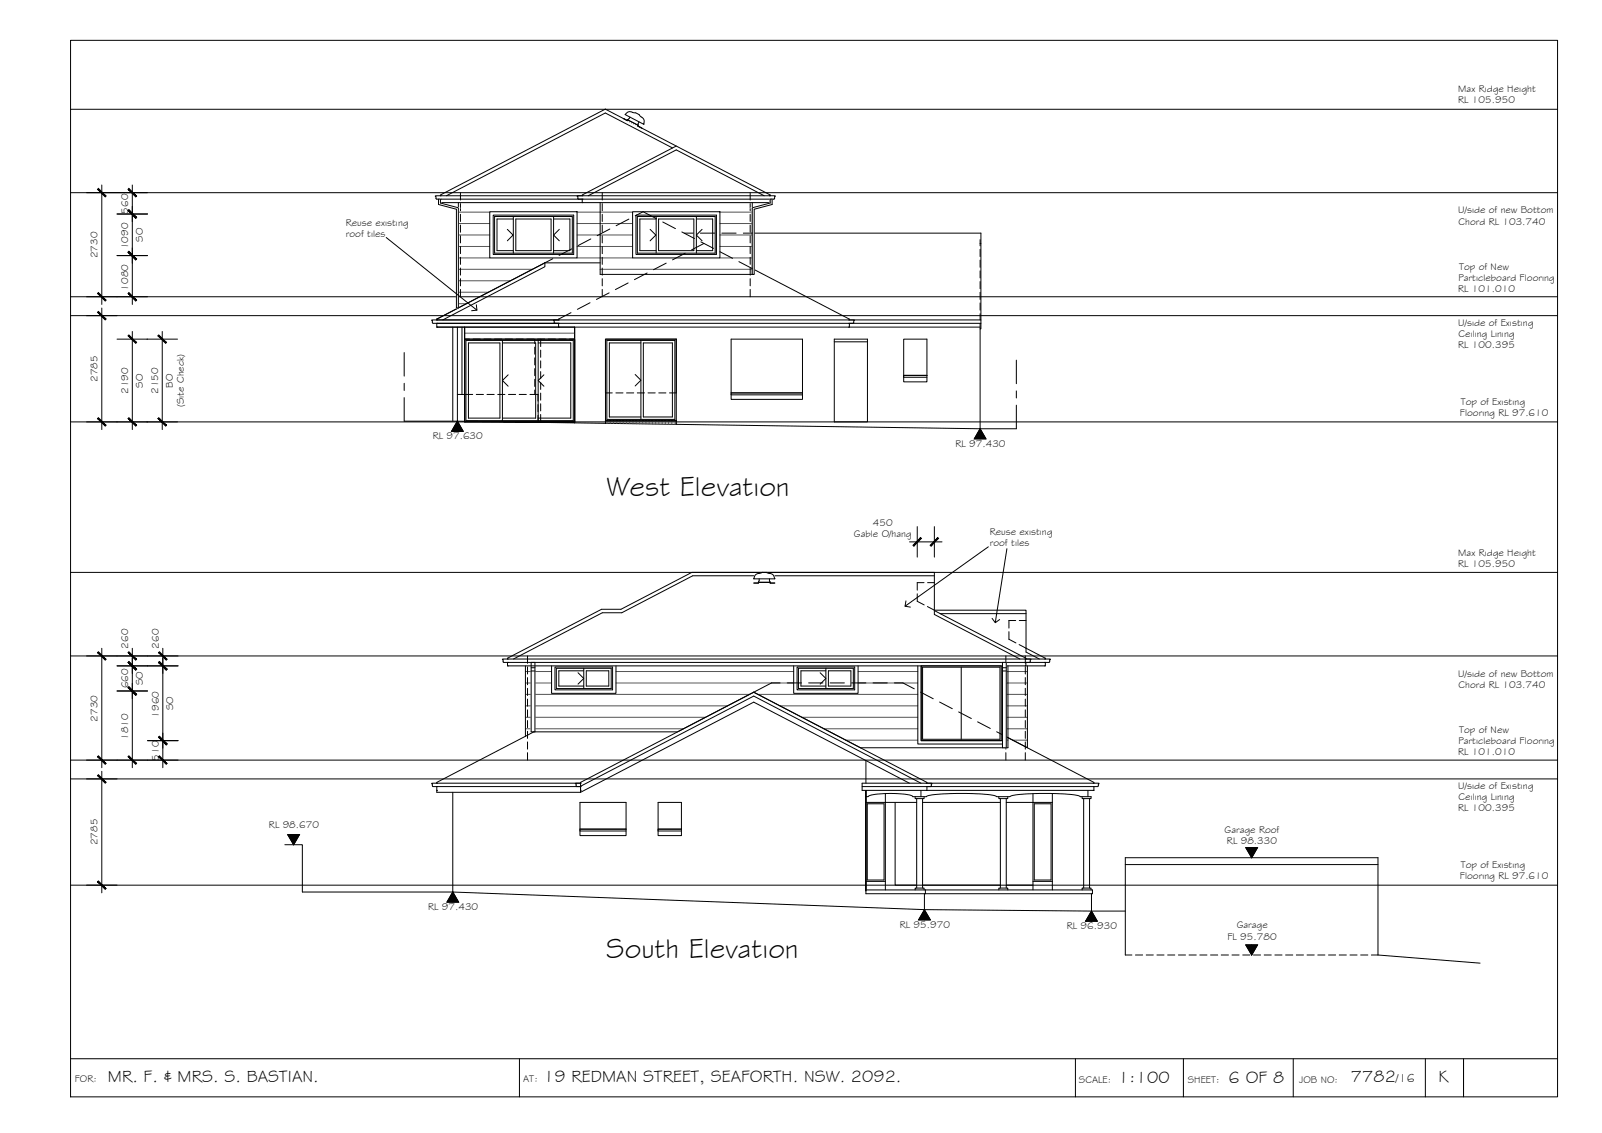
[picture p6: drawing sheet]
<svg xmlns="http://www.w3.org/2000/svg" width="420mm" height="297mm" viewBox="0 0 420 297" stroke-linecap="round" stroke-linejoin="round" font-family="sans-serif">
<!-- layer: HATCH -->
<g fill="none" stroke="#545454" stroke-width=".26">
<path d="M120.2 55.6h8.2M120.2 58.6h8.2M151.3 55.6h14.6M151.3 58.6h14.6M188.8 55.6h8.5M188.8 58.6h8.5M120.2 61.6h8.2M120.2 64.6h8.2M120.2 67.6h8.2M120.2 70.6h19.4M120.2 73.6h13.7M120.2 76.6h7.9"/>
<path d="M120.2 79.6h2.2M151.3 61.6h14.6M151.3 64.6h14.6M151.3 67.6h14.6M157.4 70.6h39.9M188.8 61.6h8.5M188.8 64.6h8.5M188.8 67.6h8.5M121.9 87.3h28.8M158.8 111v-.7h18.6v1M159.2 110.3v.7M160 110.3v.7"/>
<path d="M160.9 110.3v.7M161.8 110.3v.7M162.6 110.3v.8M163.5 110.3v.8M164.3 110.3v.8M165.1 110.3v.8M166 110.3v.8M166.9 110.3v.8M167.7 110.3v.8M168.6 110.3v.8M169.4 110.3v.8M170.3 110.3v.9"/>
<path d="M171.1 110.3v.9M172 110.3v.9M172.8 110.3v.9M173.7 110.3v.9M174.5 110.3v.9M175.4 110.3v.9M176.2 110.3v.9M177.1 110.3v.9M137.8 176.1h6.9M137.8 179.1h6.9M161.6 176.1h46.6M161.6 179.1h46.6"/>
<path d="M225.1 176.1h15.6M225.1 179.1h15.6M263.9 176.1h5.6M263.9 179.1h5.6M137.8 182h58.8M137.8 185.1h53M137.8 188.1h47.2M137.8 191.1h41.5M198.8 182h41.9M204.5 185.1h36.2M210.3 188.1h30.4M216.1 191.1h24.6"/>
<path d="M221.8 194h18.9M263.9 182h5.6M263.9 185.1h5.6M263.9 188.1h5.6M263.9 191.1h5.6M263.9 194h.5M265.6 194h3.9"/>
</g>
<!-- layer: NEWWORK -->
<g fill="none" stroke="#000" stroke-width=".26">
<path d="M163.5 31l1 .6 .1-.2 2.8 1.4-.1 .2 1 .6M164.6 31.4l2.8 1.4M165.2 30.7l-.7 .9 .1-.2M167.6 32l-.3 1M167.6 30l.2 .3a1.76 1.76 0 0 1 1.1 1.9l-.1 .4-4.8-2.6a1.47 1.47 0 0 1 2.1-.5l.6 .1 .9 .4M176.4 38.8l-17.6-9.2-41.7 21.7M177.4 38.3l-24.7 12.8v.2h.2M115.5 52.2v.9h.2M115.5 53.1h86.5M115.7 51.3h-.2v-.2l43.3-22.5 43.2 22.5v.2h1.3l-.1 .7M120.2 53.1v27.6M128.4 55.5h22.9v12.1h-22.9z"/>
<path d="M129.4 56.4h21.1v10.3h-21.1zM151.5 52l.2 .2M152.7 52.2v.9h.2M152.7 51.3h-1.3l.2 .7M154.3 51.3l23.1-12 23 12M157.4 53.1v18.8h39.9v-18.8M165.9 55.5h22.9v12.1h-22.9zM166.8 56.4h21.1v10.3h-21.1zM201.8 51.3h.2l-87.8 .1 .4 .8h88.4l.1-.2M202 52.2v.9h-.2M142.9 68.9v1l-26.8 14M142.9 68.9l-28.3 14.8v.2"/>
<path d="M142.9 68.9h14.5M114.6 84.8v1h.2M114.6 83.9h-1.4l.3 .8 33 .1M114.6 83.9h31.9M114.6 85.8h36.1v25.1M121.9 85.8v24.8M150.7 88.9h-28.8h28.8v21.7h-28.8M120 110.6h.1M121.9 110.6h28.8h-18.5M158.8 110.3h18.6h-18.6v-21.4h18.6v22.4M158.8 110.2v.8M198.9 152.7h3.1"/>
<path d="M199.1 151.8l-.2 .8M199.9 150l-.2 .2a1.8 1.8 0 0 0-1.9 1.1l-.1 .5h5.5a1.55 1.55 0 0 0-1.7-1.5l-.6-.3M199.9 150.1h1.1M201.8 151.8l.2 1.1h1.2h-1.2v-.2h-3.1v.2h-1.2h1.2v-.3M202 152.7v.2M245.1 160h24v9.9M245.1 151h-63.4l-18.6 9.6h-5.1l-23.3 12.2M133.1 173.7v.9h.2M133.1 172.8h141.1M133.1 174.6h141.1M137.8 174.6v18.4l2.2-1.1h37.7l20-10.4 28 14.5h38.7v-21.4M144.7 174.6v7.2h16.9v-7.2"/>
<path d="M145.5 174.9h15.2v6h-15.2zM208.2 174.6v7.2h16.9v-7.2M209 174.9h15.2v6h-15.2zM240.7 174.6v20.5h23.1v-20.5M241.6 174.6v19.6h22.2M241.6 174.6h21v19.6h-21zM245.1 160.1l24 12.5v.2h1.3l-.4 .9M246.6 160.9h22.5M267.5 172.8l-22.4-11.7v-11h-63.7l-18.5 9.6h-5.1l-24.7 12.9v.2h-1.3l.2 .7M269.1 173.7v.9h-.2M269.1 169.9l5.1 2.7v.2h1.3l-.3 .8-143 .1-.3-.2M269.1 169.9v1.1l3.5 1.8"/>
<path d="M269.5 174.6v21.4l-5.1-2.6M274.2 173.7v.9h-.2"/>
</g>
<!-- layer: EXISTING -->
<g fill="none" stroke="#000" stroke-width=".26">
<path d="M164.9 57.4l-3.3 1.8M166.6 56.6l2.1-1.1 3.5 1.8M173.8 58.2l3.4 1.7M145 67.8l-30.4 15.9v.2h142.7M150 65.2l-3.4 1.8M154.8 79.4l-3.4 1.7M154.9 62.6l-3.3 1.8M159.8 76.8l-3.4 1.7M159.9 60l-3.3 1.8M164.7 74.2l-3.3 1.7M169.7 71.6l-3.3 1.7M174.7 69l-3.3 1.7"/>
<path d="M178.8 60.8l3.3 1.7M179.5 61.1h2.3M179.7 66.4l-3.3 1.7M183.7 61.1h3.7M183.8 63.4l3.3 1.7M184.6 63.8l-3.2 1.7M188.8 66l3.3 1.7M189.3 61.1h3.8M193.8 68.6l29 15.1v.2M195 61.1h62.3v25.1h-.2M114.6 85.8h142.5M114.6 84.8h142.7"/>
<path d="M118.8 85.8v24.6M120 85.8v24.6M121.2 85.8v17.6M121.9 88.9h1.3M121.9 85.8v24.8M124.1 88.9h1.9M126.9 88.9h1.9M129.7 88.9h1.9M132.5 88.9h1.9M135.3 88.9h1.9M138.2 88.9h1.8M140.3 88.9v1.2"/>
<path d="M140.3 91v1.9M140.3 93.8v1.9M140.3 96.6v1.9M140.3 99.4v1.9M141 88.9h1.8M141.8 88.9v2M141.8 91.8v1.9M141.8 94.6v1.9M141.8 97.4v1.9M143.8 88.9h1.9M146.5 84.8v1h.2M146.6 88.9h1.9"/>
<path d="M146.7 83.9h-1.5l.3 .9M149.4 88.9h1.3M149.8 82l-3.3 1.7v.2M150.7 85.8v25.1M218.8 88.9h8.7v21.7h-8.7zM218.8 89.6h8.7M222.6 83.9h1.5l-.4 .9M222.8 84.8v1h-.2M237 88.9h6.1v9.5h-6.1zM237 98.9h.1M237 98.4h6.1v1.7h-6.1zM237 98.9h6.1"/>
<path d="M257.1 84.8v27.6M120 103.4h4M124.9 103.4h1.9M127.7 103.4h1.9M130.5 103.4h1.9M133.4 103.4h1.8M136.2 103.4h1.8M139 103.4h2.1v1.7M140.3 102.2v1.2M141.1 106.1v1.8M141.1 108.9v1.7M141.8 100.2v1.9"/>
<path d="M141.8 103.1v1.8M141.8 105.8v1.9M141.8 108.7v1.9M160.6 103h-1.8v-14.1h18.6v14.1h-1.8M161.5 103h1.9M164.3 103h1.9M167.1 103h1.9M170 103h1.8M172.8 103h1.9M191.8 103.5h.1M191.8 103v1.7h18.7v-1.7M191.8 103v-14.1h18.7v14.1"/>
<path d="M191.8 103h18.7M191.8 103.5h18.7M204.6 179h-2.2l-4.7 2.5M206.5 179h3.7M212.1 179h3.7M217.7 179h3.8M223.3 179h3.8M229 179h3.7M234.6 179h2.2l3 1.6M137.8 193l-23.2 12.1v.2h37.7M197.7 181.5l45.4 23.6v.2M197.7 181.5l-45.4 23.6v2.6"/>
<path d="M227.1 199.4v5.9M241.4 181.5l3.4 1.7M246.4 184.1l3.4 1.7M251.4 186.6l3.3 1.8M256.4 189.2l3.3 1.8M261.4 191.8l25.5 13.3v.2h-60.8v1.9h60.8v-1M114.6 207.2h.2M114.6 206.2v1.5h37.7M114.8 205.3l-1.6 .2 .4 .7h38.8M118.8 207.7v26.2M151.1 206l.2 .2M152.1 217.9h.1"/>
<path d="M152.1 217.4v1.7h12.1v-1.7M152.1 217.4v-7h12.1v7M152.1 217.4h12.1M152.1 217.9h12.1M152.3 207.2h.1M152.4 205.3l-1.5 .1 .2 .6M172.6 217.9h.1M172.6 217.4v1.7h6.1v-1.7M172.6 217.4v-7h6.1v7M172.6 217.4h6.1M172.6 217.9h6.1M227.1 208.9h.6a8.6 8.6 0 0 1 4.8-.9l4.6 .2a3.2 3.2 0 0 1 2.3 .7h3.6a11.8 11.8 0 0 1 5.3-.8 46.3 46.3 0 0 1 13 .7l3.6 .1a11.8 11.8 0 0 1 5.4-.8 46.3 46.3 0 0 1 13 .7l2.9 .1v.5h-2.4v-.5"/>
<path d="M227.1 210.4h13.3M227.5 210.7h4.4v20h-4.4zM232.2 208v25.3M234.8 210.4v21.7h5.6M238.5 205.3l-40.8-21.2-45.4 23.6M240 208.9v.5h2.4v-.5M240.4 209.4v23.4M241.5 205.3l-43.8-22.8-45.4 23.6M241.5 207.2v1.7M242 209.4v23.4M242 210.4h20.4M242.9 205.3l1.5 .1-.4 .8"/>
<path d="M243.1 206.2v1M262 208.9v.5h2.3v-.5M262.4 209.4v23.4M263.9 209.4v23.4M263.9 210.4h12.1M270.9 208.1v25.2M271.3 210.7h4.4v20h-4.4zM276 208v25.3M284.2 209.4v23.4M285.3 207.2v1.7M285.8 209.4v23.4M286.7 205.3l1.6 .2-.5 .7h-61.7"/>
<path d="M74.7 221.5h4.6v12.4M227.1 233.3h59.4v1h-59.4v-27.1v26.4M227.1 231.1h5.1M240 233.3v-.5h2.4v.5M242 232.1h20.4M242.5 234.3v4.2M242.7 233.3v1M262 233.3v-.5h2.3v.5M263.9 232.1h7M270.9 231.1h5.1M283.8 233.3v-.5h2.4v.5M286.3 234.3v4.6"/>
<path d="M295.1 226.7h66.3M296.9 250.4h-1.8v-25.5h66.3v25.5h-1.7M297.8 250.4h1.9M300.6 250.4h1.9M303.4 250.4h1.9M306.2 250.4h1.9M309.1 250.4h1.8M311.9 250.4h1.8M314.7 250.4h1.9M317.5 250.4h1.9M320.3 250.4h1.9M323.1 250.4h1.9"/>
<path d="M325.9 250.4h1.9M328.7 250.4h1.9M331.6 250.4h1.8M334.4 250.4h1.8M337.2 250.4h1.9M340 250.4h1.9M342.8 250.4h1.9M345.6 250.4h1.9M348.4 250.4h1.9M351.2 250.4h1.9M354.1 250.4h1.8M356.9 250.4h1.8"/>
</g>
<!-- layer: BORDER -->
<path d="M18.5 10.6h390v277h-390zM18.5 277.6h390M136.2 277.6v10M282.1 277.6v10M310.4 277.6v10M339.2 277.6v10M373.8 277.6v10M383.8 277.6v10" fill="none" stroke="#000" stroke-width=".26"/>
<!-- layer: CEILING-FLOOR LINES -->
<path d="M18.5 28.7h390M18.5 50.5h390M18.5 77.8h390M18.5 82.8h390M18.5 110.6h390M18.5 150.1h390M18.5 172h390M18.5 199.3h390M18.5 204.2h390M18.5 232.1h390" fill="none" stroke="#000" stroke-width=".26"/>
<!-- layer: DIMENSION -->
<g fill="none" stroke="#000" stroke-width=".26">
<path d="M22.7 50.5h16M26.7 48.5v31.3M30.7 56.1h8M34.7 48.5v9.6M34.7 54.1v25.7M22.7 77.8h16M30.7 67h8M22.7 82.8h8M26.7 80.8v31.8M30.7 88.9h15.9M34.7 86.9v25.7M42.6 86.9v25.7"/>
<path d="M22.7 110.6h23.9M240.6 138.1v8M245.1 138.1v8M238.6 142.1h8.5M22.7 172h24M26.7 170v31.3M30.7 174.6h16M34.7 172.6v10.6M34.7 170v6.6M34.7 179.2v22.1M42.7 170v26.2M22.7 199.3h24"/>
<path d="M30.7 181.2h8M38.7 194.2h8M42.7 192.2v9.1M22.7 204.2h8M26.7 202.2v31.9M22.7 232.1h8"/>
</g>
<!-- layer: 0 -->
<g fill="#000" stroke="#000" stroke-width=".26">
<path d="M25.6 49.6l2 2 .2-.2zM25.8 49.4l2 2-2.2-1.8z"/>
<path d="M33.8 49.4l-.2 .2 2.2 1.8zM33.6 49.6l2.2 1.8-.2 .2z"/>
<path d="M33.6 55.2l2 2 .2-.2zM33.6 55.2l.2-.2 2 2z"/>
<path d="M33.6 55.2l2 2 .2-.2zM33.6 55.2l.2-.2 2 2z"/>
<path d="M25.6 76.9l2.2 1.8-2-2zM25.6 76.9l2.2 1.8-.2 .2z"/>
<path d="M33.6 66.1l2.2 1.8-2-2zM33.6 66.1l2.2 1.8-.2 .2z"/>
<path d="M33.6 76.9l2.2 1.8-2-2zM33.6 76.9l2.2 1.8-.2 .2z"/>
<path d="M33.6 66.1l2 2 .2-.2zM33.6 66.1l.2-.2 2 2z"/>
<path d="M25.6 81.9l2 2 .2-.2zM25.6 81.9l.2-.2 2 2z"/>
<path d="M33.6 88l2 2 .2-.2zM33.6 88l.2-.2 2 2z"/>
<path d="M41.4 88l2 2 .3-.2zM41.4 88l.2-.2 2.1 2z"/>
<path d="M25.6 109.7l2.2 1.8-2-2zM25.6 109.7l2.2 1.8-.2 .2z"/>
<path d="M33.6 109.7l2.2 1.8-2-2zM33.6 109.7l2.2 1.8-.2 .2z"/>
<path d="M41.4 109.7l2.3 1.8-2.1-2zM41.4 109.7l2.3 1.8-.3 .2z"/>
<path d="M241.5 140.9l-1.8 2.3 2-2zM241.5 140.9l-1.8 2.3-.3-.2z"/>
<path d="M245.9 140.9l-1.9 2.1 .2 .2zM245.9 140.9l.3 .3-2 2z"/>
<path d="M25.6 171.1l2 2 .2-.2zM25.6 171.1l.2-.2 2 2z"/>
<path d="M33.6 173.7l2.2 1.8-2-2zM33.6 173.7l2.2 1.8-.2 .2z"/>
<path d="M33.6 173.7l2.2 1.8-2-2zM33.6 173.7l2.2 1.8-.2 .2z"/>
<path d="M33.6 171.1l2 2 .2-.2zM33.6 171.1l.2-.2 2 2z"/>
<path d="M41.6 173.7l2.2 1.8-2-2zM41.6 173.7l2.2 1.8-.2 .2z"/>
<path d="M41.6 171.1l2 2 .2-.2zM41.6 171.1l.2-.2 2 2z"/>
<path d="M41.6 173.7l2 2 .2-.2zM41.6 173.7l.2-.2 2 2z"/>
<path d="M25.6 198.4l2.2 1.8-2-2zM25.6 198.4l2.2 1.8-.2 .2z"/>
<path d="M33.6 198.4l2.2 1.8-2-2zM33.6 198.4l2.2 1.8-.2 .2z"/>
<path d="M33.6 180.3l2 2 .2-.2zM33.6 180.3l.2-.2 2 2z"/>
<path d="M33.6 180.3l2 2 .2-.2zM33.6 180.3l.2-.2 2 2z"/>
<path d="M41.8 193.1l-.2 .2 2.2 1.8zM41.6 193.3l2.2 1.8-.2 .2z"/>
<path d="M41.8 193.1l-.2 .2 2.2 1.8zM41.6 193.3l2.2 1.8-.2 .2z"/>
<path d="M25.6 203.3l2 2 .2-.2zM25.6 203.3l.2-.2 2 2z"/>
<path d="M41.6 198.4l2 2 .2-.2zM41.6 198.4l.2-.2 2 2z"/>
<path d="M25.8 231l-.2 .2 2.2 1.8zM25.6 231.2l2.2 1.8-.2 .2z"/>
</g>
<!-- layer: 0.13 -->
<g fill="none" stroke="#000" stroke-width=".26">
<path d="M120.8 50.5v1.9M120.8 53.4v1.9M120.8 56.2v1.9M120.8 59v1.9M158 50.5v1.9M158 53.4v1.9M158 56.2v1.9M158 59v1.9M196.8 50.5v1.9M196.8 53.4v1.9M196.8 56.2v1.9M196.8 59v1.9"/>
<path d="M120.8 61.8v1.9M120.8 64.6v1.9M120.8 67.5v1.8M120.8 70.3v1.8M120.8 73.1v1.8M120.8 75.9v1.9M158 61.8v1.9M158 64.6v1.9M158 67.5v1.8M158 70.3v1.8M158 73.1v1.8M158 75.9v1.9"/>
<path d="M196.8 61.8v1.9M196.8 64.6v1.9M196.8 67.5v1.8M196.8 70.3v1.8M196.8 73.1v1.8M196.8 75.9v1.9M257.1 62.8v1.6M257.1 65.4v1.9M257.1 68.2v1.9M257.1 71v1.9M257.1 73.8v1.9M257.1 76.6v1.9"/>
<path d="M257.1 79.4v1.9M257.1 63.8h.2M257.1 82.2v1.7M240.6 155.7v1.9l1.8 1M242.3 152.8h-1.7v1.9M243.2 159l1.9 1M243.3 152.8h1.8M138.4 172v1.9M138.4 174.8v1.9M138.4 177.6v1.9M263.8 172v1.9M263.8 174.8v1.9"/>
<path d="M263.8 177.6v1.9M264.6 165.6v2l1.9 1M266.4 162.7h-1.8v2M267.3 169l1.8 .9M267.3 162.7h1.8M268.9 172v1.9M268.9 174.8v1.9M268.9 177.6v1.9M138.4 180.5v1.8M138.4 183.3v1.9M138.4 186.1v1.9M138.4 188.9v1.9"/>
<path d="M138.4 191.7v1.9M138.4 194.5v1.9M138.4 197.3v2M263.8 180.5v1.8M263.8 183.3v1.9M263.8 186.1v1.9M263.8 188.9v1.9M263.8 191.7v1.9M263.8 194.5v1.9M263.8 197.3v2M268.9 180.5v1.8M268.9 183.3v1.9"/>
<path d="M268.9 186.1v1.9M268.9 188.9v1.9M268.9 191.7v1.9M268.9 194.5v1.9M268.9 197.3v2"/>
</g>
<!-- layer: GRDLEV -->
<path d="M106 110.4h14l146.6 2M79.3 233.9h39.5l123.7 4.6 52.6 .4M361.4 250.4l26.8 2.1" fill="none" stroke="#000" stroke-width=".26"/>
<!-- layer: MASK -->
<g fill="#fff" stroke="#fff" stroke-width=".26">
<path d="M165.6 29.4l.3 .1z"/>
<path d="M164.8 31.3l2.6 1.3z"/>
<path d="M201.7 150.4h.3z"/>
<path d="M202 52.2l.5 1v-1zM202 52.2l.5 1h-.5z"/>
<path d="M202 53.2l.5 .4v-.4zM200.6 53.6l1.4-.4 .5 .4z"/>
<path d="M199.2 54.5l3.3-.9h-1.9zM197.3 54.5l3.3-.9-1.4 .9z"/>
<path d="M197.3 54.5l.5 .4 1.4-.4zM197.3 54.5l.5 .4h-.5z"/>
<path d="M197.3 54.9l.5 17v-17zM197.3 54.9l.5 17h-.5z"/>
<path d="M115 52.2h.5l-.5 1zM115.5 52.2l-.5 1h.5z"/>
<path d="M115 53.2h.5l-.5 .4zM115 53.6h1.9l-1.4-.4z"/>
<path d="M115 53.6h1.9l1.4 .9zM116.9 53.6l1.4 .9h1.9z"/>
<path d="M118.3 54.5h1.9l-.5 .4zM119.7 54.9h.5v-.4z"/>
<path d="M119.7 54.9h.5l-.5 25.8zM120.2 54.9l-.5 25.8h.5z"/>
<path d="M166.7 29.6l1.1 .7zM166.4 29.6h.3l1.1 .7z"/>
<path d="M166.4 29.6l1.6 .9zM166.1 29.6l1.9 .9z"/>
<path d="M166.1 29.6l2.1 1.1zM165.8 29.5l2.4 1.2z"/>
<path d="M165.8 29.5l2.4 1.2zM165.8 29.5l2.4 1.2z"/>
<path d="M168.2 30.7l.2 .1zM168.2 30.7l.2 .1z"/>
<path d="M165.9 29.5l2.3 1.2zM165.9 29.5l2.3 1.2z"/>
<path d="M165.6 29.4l.3 .1zM165.6 29.4l.3 .1z"/>
<path d="M168.2 30.7l.3 .2zM168.1 30.6l.4 .3z"/>
<path d="M165.9 29.5l2.3 1.2zM165.9 29.5l2.2 1.1z"/>
<path d="M165.6 29.4l.4 .1zM165.6 29.4l.4 .1z"/>
<path d="M168.1 30.6l.5 .4zM168 30.6l.6 .4z"/>
<path d="M166 29.5l2.1 1.1zM166 29.5l2 1.1z"/>
<path d="M165.6 29.4l.5 .2zM165.4 29.3l.7 .3z"/>
<path d="M168 30.6l.6 .4zM167.9 30.6l.7 .4zM167.9 30.6l.7 .4zM167.9 30.6l.7 .4z"/>
<path d="M166.1 29.6l1.9 1zM166.1 29.6l1.8 1z"/>
<path d="M165.4 29.3l.7 .3zM165.4 29.3l.7 .3z"/>
<path d="M167.9 30.6l.8 .5zM167.8 30.6l.9 .5z"/>
<path d="M166.1 29.6l1.8 1zM166.1 29.6l1.7 1z"/>
<path d="M165.4 29.3l.8 .5zM165.3 29.3l.9 .5z"/>
<path d="M165.3 29.3l.9 .5zM165.2 29.3l1 .5z"/>
<path d="M167.8 30.6l.9 .5zM167.8 30.6l.9 .5z"/>
<path d="M166.2 29.8l1.6 .8zM166.2 29.8l1.6 .8z"/>
<path d="M165.2 29.3l1 .5zM165.2 29.3l1 .5z"/>
<path d="M167.8 30.6l1 .7zM167.6 30.6l1.2 .7z"/>
<path d="M166.2 29.8l1.6 .8zM166.2 29.8l1.4 .8z"/>
<path d="M165.2 29.3l1.1 .6zM165.1 29.3l1.2 .6z"/>
<path d="M165.1 29.3l1.2 .7zM165 29.3l1.3 .7z"/>
<path d="M167.6 30.6l1.3 .7zM167.6 30.7l1.3 .6z"/>
<path d="M166.3 29.9l1.3 .7zM166.3 29.9l1.3 .8z"/>
<path d="M165 29.3l1.3 .7zM165 29.3l1.3 .7z"/>
<path d="M167.6 30.7l1.3 .7zM167.5 30.7l1.4 .7z"/>
<path d="M166.3 30l1.3 .7zM166.3 30l1.2 .7z"/>
<path d="M165 29.3l1.3 .8zM164.9 29.3l1.4 .8z"/>
<path d="M167.5 30.7l1.4 .9zM167.4 30.7l1.5 .9z"/>
<path d="M166.3 30.1l1.2 .6zM166.3 30.1l1.1 .6z"/>
<path d="M164.9 29.3l1.4 .9zM164.8 29.4l1.5 .8z"/>
<path d="M167.4 30.7l1.5 .9zM167.4 30.7l1.5 .9z"/>
<path d="M167.4 30.7l1.5 .9zM167.3 30.7l1.6 .9z"/>
<path d="M166.3 30.2l1.1 .5zM166.3 30.2l1 .5z"/>
<path d="M164.8 29.4l1.5 .8zM164.7 29.4l1.6 .8z"/>
<path d="M167.3 30.7l1.7 1.1-.1-.2zM167.2 30.9l.1-.2 1.7 1.1z"/>
<path d="M166.3 30.2l.9 .7 .1-.2zM166.3 30.2l.9 .7-.9-.5z"/>
<path d="M164.7 29.4l1.6 1v-.2zM164.6 29.5l.1-.1 1.6 1z"/>
<path d="M164.6 29.5l4.4 2.3zM164.6 29.5l4.4 2.3zM164.6 29.5l4.4 2.3zM164.6 29.5l4.4 2.3z"/>
<path d="M164.6 29.5l4.4 2.5v-.2zM164.4 29.6l.2-.1 4.4 2.5zM164.4 29.6l4.6 2.4zM164.4 29.6l4.6 2.4z"/>
<path d="M164.4 29.6l4.5 2.6 .1-.2zM164.4 29.6l4.5 2.6-4.7-2.4zM164.2 29.8l4.7 2.4zM164.2 29.8l4.7 2.4z"/>
<path d="M164.2 29.8l4.6 2.6 .1-.2zM164.2 29.8l4.6 2.6-4.7-2.4z"/>
<path d="M164.1 30l4.8 2.5zM164 30l4.9 2.5z"/>
<path d="M164 30l4.9 2.5zM164 30l4.8 2.6z"/>
<path d="M165.2 30.7l2.2 1.6 .2-.3zM165.2 30.7l2.2 1.6-2.4-1.2z"/>
<path d="M165 31.1l2.4 1.3zM165 31.1l2.4 1.3z"/>
<path d="M165 31.1l2.4 1.3zM165 31.1l2.4 1.3z"/>
<path d="M165 31.1l2.4 1.3zM165 31.1l2.4 1.3z"/>
<path d="M164.9 31.2l2.5 1.3zM164.9 31.2l2.5 1.3z"/>
<path d="M164.9 31.2l2.5 1.3zM164.9 31.2l2.5 1.3zM164.9 31.2l2.5 1.3zM164.9 31.2l2.5 1.3z"/>
<path d="M164.9 31.2l2.5 1.4zM164.8 31.3l2.6 1.3zM164.8 31.3l2.6 1.3z"/>
<path d="M164.8 31.3l2.6 1.4zM164.7 31.3l2.7 1.4z"/>
<path d="M164.7 31.3l2.7 1.4zM164.7 31.3l2.7 1.4z"/>
<path d="M164.7 31.3l2.7 1.5zM164.6 31.3l2.8 1.5z"/>
<path d="M164.6 31.3l2.8 1.5zM164.6 31.3l2.8 1.5z"/>
<path d="M164.6 31.4l2.7 1.6 .1-.2zM164.6 31.4l2.7 1.6-2.8-1.4z"/>
<path d="M139.3 173.7h1l-1 18.2zM140.3 173.7l-1 18.2h1z"/>
<path d="M199.7 150.2l1.3-.1zM199.7 150.2h1.5l-.2-.1z"/>
<path d="M199.4 150.3l1.8-.1zM199.4 150.3h2.1z"/>
<path d="M199.1 150.4l2.4-.1zM199.1 150.4h2.7z"/>
<path d="M199.1 150.4h2.7zM199.2 150.4h2.6z"/>
<path d="M198.9 150.4h.2zM198.9 150.4h.3z"/>
<path d="M199.2 150.4h2.5zM199.2 150.4h2.5z"/>
<path d="M201.7 150.4h.3zM201.7 150.4h.3z"/>
<path d="M198.8 150.4h.4zM198.8 150.4h.5z"/>
<path d="M199.2 150.4h2.5zM199.3 150.4h2.4z"/>
<path d="M201.6 150.4h.4zM201.6 150.4h.5z"/>
<path d="M198.7 150.4h.6zM198.7 150.4h.7z"/>
<path d="M199.3 150.4h2.3zM199.4 150.4h2.2z"/>
<path d="M201.5 150.4h.6zM201.5 150.4h.8z"/>
<path d="M198.7 150.4h.7zM198.7 150.4h.7z"/>
<path d="M198.7 150.4h.7zM198.7 150.4h.7z"/>
<path d="M199.4 150.4h2.1zM199.4 150.4h2.1z"/>
<path d="M201.5 150.4h.8zM201.5 150.4h.8z"/>
<path d="M198.5 150.5l.9-.1zM198.5 150.5h1.1z"/>
<path d="M199.4 150.4h2.1zM199.6 150.5l1.9-.1z"/>
<path d="M201.4 150.5l.9-.1zM201.4 150.5h1z"/>
<path d="M201.4 150.5h1zM201.3 150.5h1.2z"/>
<path d="M198.5 150.5h1.1zM198.5 150.5h1.1z"/>
<path d="M199.6 150.5h1.8zM199.6 150.5h1.8z"/>
<path d="M201.3 150.5h1.2zM201.3 150.5h1.2z"/>
<path d="M198.3 150.6l1.3-.1zM198.3 150.6h1.4z"/>
<path d="M199.6 150.5h1.7zM199.7 150.6l1.6-.1z"/>
<path d="M201.2 150.6l1.3-.1zM201.2 150.6h1.4z"/>
<path d="M201.2 150.6h1.4zM201.2 150.6h1.4z"/>
<path d="M198.3 150.6h1.4zM198.3 150.6h1.4z"/>
<path d="M199.7 150.6h1.5zM199.7 150.6h1.5z"/>
<path d="M201.2 150.6h1.4zM201.2 150.6h1.4z"/>
<path d="M198.2 150.7l1.5-.1zM198.2 150.7h1.6z"/>
<path d="M199.7 150.6h1.5zM199.8 150.7l1.4-.1z"/>
<path d="M201.1 150.7l1.5-.1zM201.1 150.7h1.6z"/>
<path d="M198.1 150.8l1.7-.1zM198.1 150.8h1.8z"/>
<path d="M199.8 150.7h1.3zM199.9 150.8l1.2-.1z"/>
<path d="M201.1 150.7h1.6zM201 150.8h1.8z"/>
<path d="M198.1 150.8h1.8zM198.1 150.8h1.8z"/>
<path d="M198.1 150.8h1.8zM198.1 150.8h1.8z"/>
<path d="M199.9 150.8h1.1zM199.9 150.8h1.1z"/>
<path d="M201 150.8h1.8zM201 150.8h1.8z"/>
<path d="M198.1 150.8h1.8l-1.9 .2zM198 151h1.9z"/>
<path d="M199.9 150.8h1.1zM199.9 151l1.1-.2z"/>
<path d="M201 150.8h1.8l-1.8 .2zM201 151h1.9z"/>
<path d="M198 151h4.9zM198 151h4.9z"/>
<path d="M198 151h4.9zM198 151h4.9z"/>
<path d="M198 151h4.9l-5 .2zM197.9 151.2h5.1l-.1-.2zM197.9 151.2h5.1zM197.9 151.2h5.1z"/>
<path d="M197.9 151.2h5.1l-5.2 .2zM197.8 151.4h5.3l-.1-.2zM197.8 151.4h5.3zM197.8 151.4h5.3z"/>
<path d="M197.8 151.4h5.3l-5.3 .2zM197.8 151.6h5.3v-.2z"/>
<path d="M197.7 151.7l5.4-.1zM197.7 151.7h5.5z"/>
<path d="M197.7 151.7h5.5zM197.7 151.8l5.5-.1z"/>
<path d="M199.1 151.8h2.7l-2.7 .4zM199.1 152.2h2.7v-.4z"/>
<path d="M199.1 152.2h2.7zM199.1 152.2h2.7z"/>
<path d="M199.1 152.2h2.7zM199.1 152.2h2.7z"/>
<path d="M199.1 152.2h2.7zM199.1 152.3l2.7-.1z"/>
<path d="M199.1 152.3h2.7zM199.1 152.3h2.7z"/>
<path d="M199.1 152.3h2.7zM199.1 152.4h2.8z"/>
<path d="M199.1 152.4h2.8zM199.1 152.4h2.8z"/>
<path d="M199.1 152.4h2.8zM199 152.5h2.9zM199 152.5h2.9zM199 152.5h2.9z"/>
<path d="M199 152.5h2.9zM199 152.5h2.9zM199 152.5h2.9zM199 152.5h2.9z"/>
<path d="M198.9 152.6l3-.1zM198.9 152.6h3.1z"/>
<path d="M198.9 152.6h3.1zM198.9 152.7l3.1-.1z"/>
<path d="M198.9 152.7h3.1l-3.1 .2zM198.9 152.9h3.1v-.2z"/>
<path d="M262.9 173.7h1l-1 22.3zM263.9 173.7l-1 22.3h1z"/>
</g>
<!-- layer: SERVICES -->
<path d="M115 52.2v1.4l4.7 1.3v25.8h.5v-26.2l-4.7-1.3v-1M202 52.2v1l-4.7 1.3v17.4h.5v-17l4.7-1.3v-1.4M139.3 173.7v18.2h1v-18.2M139.3 175.1h1M139.3 175.9h1M262.9 175.1h1M262.9 175.9h1M262.9 173.7v22.3h1v-22.3" fill="none" stroke="#000" stroke-width=".26"/>
<!-- layer: WINDOWS -->
<g fill="none" stroke="#000" stroke-width=".26">
<path d="M129.7 56.8h20.4v9.6h-20.4zM134.6 57.4h-4.2v8.3h4.2M134.6 56.8v9.6M135.3 57.4h9.2v8.3h-9.2zM145.2 57.4h4.3v8.3h-4.3M145.2 56.8v9.6M167.2 56.8h20.4v9.6h-20.4zM172.1 57.4h-4.3v8.3h4.3M172.1 56.8v9.6M172.7 57.4h9.3v8.3h-9.3zM182.6 57.4h4.3v8.3h-4.3M182.6 56.8v9.6"/>
<path d="M133.1 60.1l1.5 1.5-1.5 1.5M146.7 60.1l-1.5 1.5 1.5 1.5M170.5 60.1l1.5 1.5-1.5 1.5M184.1 60.1l-1.5 1.5 1.5 1.5M122.2 89.3h28.2v21h-28.2zM122.9 89.9h8.2v19.7h-8.2zM131.8 89.9h8.7v19.7h-8.7M131.8 89.3v21M133.3 98.3l-1.5 1.5 1.5 1.5M141.1 89.9h8.6v19.7h-8.6M141.1 89.3v21M142.6 98.3l-1.5 1.5 1.5 1.5"/>
<path d="M159.2 89.3h17.8v20.7h-17.8zM166.6 98.2l1.5 1.5-1.5 1.5M168.1 89.9h-8.3v19.4h8.3M168.1 89.3v20.7M168.7 89.9h7.6v19.4h-7.6zM145.9 175.2h14.4v5.3h-14.4zM151.6 176.4l1.5 1.5-1.5 1.5M153.1 175.9h-6.5v4h6.5M153.1 175.2v5.3M153.8 175.9h5.9v4h-5.9zM209.4 175.2h14.4v5.3h-14.4zM215.1 176.4l1.5 1.5-1.5 1.5"/>
<path d="M216.6 175.9h-6.5v4h6.5M216.6 175.2v5.3M217.3 175.9h5.9v4h-5.9zM242 174.9h20.3v18.9h-20.3zM252.1 174.9v18.9"/>
</g>
<!-- layer: LEVELS -->
<path d="M120 110.4l1.5 2.7h-3.1zM257.1 112.4l1.5 2.7h-3.1zM75.5 218.8h3l-1.5 2.7zM118.8 233.9l1.5 2.6h-3.1zM242.5 238.5l1.5 2.7h-3.1zM286.3 238.9l1.5 2.6h-3.1zM326.7 222.2h3.1l-1.5 2.7zM326.7 247.7h3.1l-1.5 2.7z" fill="#000" stroke="#000" stroke-width=".26"/>
<path d="M120 110.4l1.5 2.7h-3.1zM257.1 112.4l1.5 2.7h-3.1zM75.5 218.8h3l-1.5 2.7zM118.8 233.9l1.5 2.6h-3.1zM242.5 238.5l1.5 2.7h-3.1zM286.3 238.9l1.5 2.6h-3.1zM326.7 222.2h3.1l-1.5 2.7zM326.7 247.7h3.1l-1.5 2.7z" fill="none" stroke="#000" stroke-width=".26"/>
<!-- layer: TEXT -->
<path d="M120 110.4v2.7M257.1 112.4v2.7M77 218.8v2.7M118.8 233.9v2.6M242.5 238.5v2.7M286.3 238.9v2.6M328.3 222.2v2.7M328.3 247.7v2.7" fill="none" stroke="#000" stroke-width=".26"/>
<!-- layer: BOUNDARY -->
<path d="M106 92.4v6.2M266.6 94.4v6.2M106 100.5v1.9M106 104.2v6.2M266.6 102.5v1.8M266.6 106.2v6.2" fill="none" stroke="#000" stroke-width=".26"/>
<!-- layer: 0 -->
<path d="M101.3 62.3l23.8 19M124.9 79.9l.2 1.4-1.4 .2M237.6 157.5l-.2 1.4 1.4 .3M259.2 143.4l-21.8 15.5M264.1 143.9l-3.1 19.4M260.2 162.1l.8 1.2 1.2-.9" fill="none" stroke="#000" stroke-width=".26"/>
<g font-size="7.5">
<text x="159.1" y="130.1">West Elevation</text>
<text x="159" y="251.2">South Elevation</text>
</g>
<g font-size="4.5">
<text x="28.3" y="283.6">MR. F. &amp; MRS. S. BASTIAN.</text>
<text x="142.5" y="283.6">19 REDMAN STREET, SEAFORTH. NSW. 2092.</text>
<text x="293.3" y="283.9">1:100</text>
<text x="322.2" y="283.9">6 OF 8</text>
<text x="354.3" y="283.8">7782</text>
<text x="377.3" y="283.7">K</text>
</g>
<text font-size="3.2" x="366.1" y="283.8">/16</text>
<g font-size="2.6">
<text x="382.4" y="27.1">RL 105.950</text>
<text x="382.5" y="24.2">Max Ridge Height</text>
<text x="33.6" y="56" transform="rotate(-90 33.6 56)">560</text>
<text x="90.7" y="59.3">Reuse existing</text>
<text x="382.4" y="56">U/side of new Bottom</text>
<text x="382.6" y="58.9">Chord RL 103.740</text>
<text x="33.6" y="65.4" transform="rotate(-90 33.6 65.4)">1090</text>
<text x="37.5" y="63.4" transform="rotate(-90 37.5 63.4)">SO</text>
<text x="90.7" y="62.2">roof tiles</text>
<text x="25.6" y="67.7" transform="rotate(-90 25.6 67.7)">2730</text>
<text x="382.7" y="70.7">Top of New</text>
<text x="33.6" y="76.2" transform="rotate(-90 33.6 76.2)">1080</text>
<text x="382.4" y="76.5">RL 101.010</text>
<text x="382.5" y="73.6">Particleboard Flooring</text>
<text x="382.4" y="85.4">U/side of Existing</text>
<text x="382.6" y="88.3">Ceiling Lining</text>
<text x="382.4" y="91.3">RL 100.395</text>
<text x="25.6" y="100.2" transform="rotate(-90 25.6 100.2)">2785</text>
<text x="37.5" y="101.6" transform="rotate(-90 37.5 101.6)">SO</text>
<text x="45.3" y="101.6" transform="rotate(-90 45.3 101.6)">BO</text>
<text x="33.6" y="103.3" transform="rotate(-90 33.6 103.3)">2190</text>
<text x="41.5" y="103.3" transform="rotate(-90 41.5 103.3)">2150</text>
<text x="48.2" y="106.7" transform="rotate(-90 48.2 106.7)">(Site Check)</text>
<text x="383.1" y="106.2">Top of Existing</text>
<text x="382.9" y="109.1">Flooring RL 97.610</text>
<text x="113.5" y="115.2">RL 97.630</text>
<text x="250.6" y="117.2">RL 97.430</text>
<text x="228.9" y="137.9">450</text>
<text x="224" y="140.8">Gable O/hang</text>
<text x="259.6" y="140.1">Reuse existing</text>
<text x="259.6" y="143.1">roof tiles</text>
<text x="382.4" y="148.6">RL 105.950</text>
<text x="382.5" y="145.7">Max Ridge Height</text>
<text x="33.6" y="170" transform="rotate(-90 33.6 170)">260</text>
<text x="41.6" y="170" transform="rotate(-90 41.6 170)">260</text>
<text x="37.5" y="179.7" transform="rotate(-90 37.5 179.7)">SO</text>
<text x="382.4" y="177.4">U/side of new Bottom</text>
<text x="33.6" y="180.5" transform="rotate(-90 33.6 180.5)">660</text>
<text x="382.6" y="180.3">Chord RL 103.740</text>
<text x="25.6" y="189.2" transform="rotate(-90 25.6 189.2)">2730</text>
<text x="41.6" y="188.2" transform="rotate(-90 41.6 188.2)">1960</text>
<text x="45.5" y="186.2" transform="rotate(-90 45.5 186.2)">SO</text>
<text x="33.6" y="194" transform="rotate(-90 33.6 194)">1810</text>
<text x="382.4" y="198">RL 101.010</text>
<text x="382.5" y="195">Particleboard Flooring</text>
<text x="382.7" y="192.1">Top of New</text>
<text x="41.6" y="199.4" transform="rotate(-90 41.6 199.4)">510</text>
<text x="382.4" y="206.9">U/side of Existing</text>
<text x="382.6" y="209.8">Ceiling Lining</text>
<text x="382.4" y="212.7">RL 100.395</text>
<text x="25.6" y="221.6" transform="rotate(-90 25.6 221.6)">2785</text>
<text x="70.5" y="217.2">RL 98.670</text>
<text x="321.2" y="218.4">Garage Roof</text>
<text x="321.8" y="221.4">RL 98.330</text>
<text x="383.1" y="227.6">Top of Existing</text>
<text x="382.9" y="230.5">Flooring RL 97.610</text>
<text x="112.3" y="238.6">RL 97.430</text>
<text x="236" y="243.3">RL 95.970</text>
<text x="279.8" y="243.7">RL 96.930</text>
<text x="324.3" y="243.4">Garage</text>
<text x="321.9" y="246.4">FL 95.780</text>
<text x="19.6" y="283.8">FOR:</text>
<text x="137.2" y="283.6">AT:</text>
<text x="283" y="283.9">SCALE:</text>
<text x="311.5" y="283.9">SHEET:</text>
<text x="340.7" y="283.9">JOB NO:</text>
</g>
</svg>
